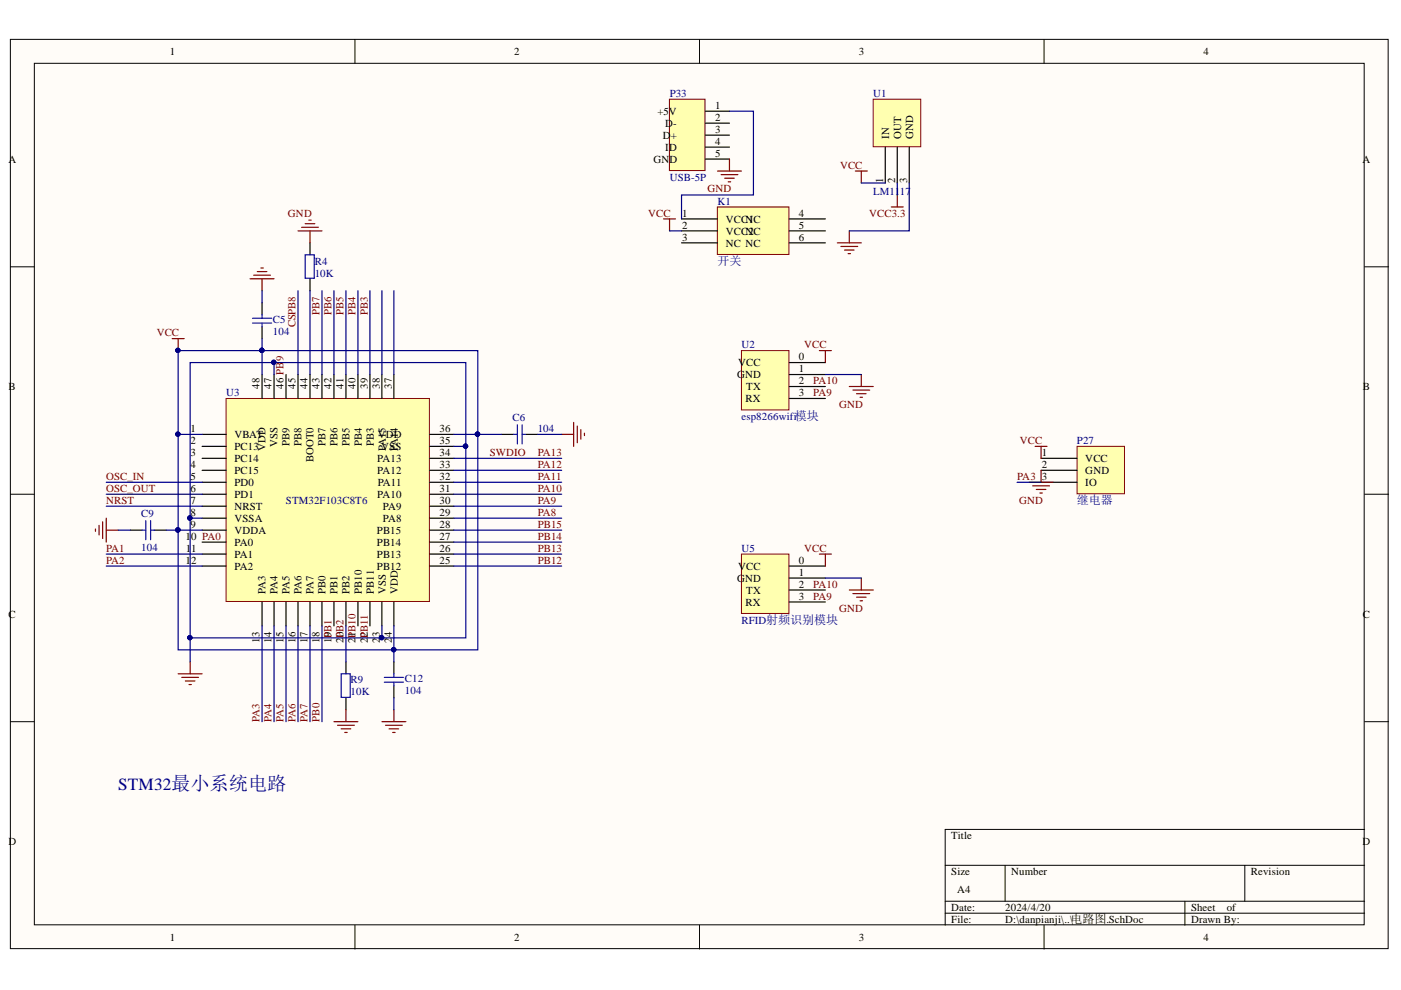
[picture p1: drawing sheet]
<svg xmlns="http://www.w3.org/2000/svg" width="297mm" height="210mm" viewBox="0 0 297 210" stroke-linecap="round" stroke-linejoin="round" font-family="sans-serif">
<g fill="#fffcf8" stroke="#000" stroke-width=".21">
<path d="M2.2 8.3h292.1v192.8h-292.1z"/>
<path d="M7.3 13.4h281.9v182.7h-281.9z"/>
</g>
<g fill="none" stroke="#000" stroke-width=".21">
<path d="M75.3 8.3v5.1M148.3 8.3v5.1M221.4 8.3v5.1M2.2 56.6h5.1M289.3 56.6h5.1M2.2 104.8h5.1M289.3 104.8h5.1M2.2 153h5.1M289.3 153h5.1M289.3 175.9h-88.9v20.3M75.3 196.2v5M148.3 196.2v5"/>
<path d="M200.4 183.5h88.9M200.4 191.1h88.9M200.4 193.6h88.9M213.1 183.5v7.6M221.4 196.2v5M251.2 191.1v5.1M263.9 183.5v7.6"/>
</g>
<path d="M157.2 74.3h10.1v12.6h-10.1z" fill="#ffffb0" stroke="#800000" stroke-width=".21"/>
<path d="M167.4 76.9h7.6M167.4 79.4h7.6M167.4 81.9h7.6M167.4 84.5h7.6" fill="none" stroke="#000" stroke-width=".25"/>
<path d="M173.7 74.3h2.6M175 74.3v2.6M182.6 79.4v2.5M180.1 81.9h5.1M180.8 82.7h3.6M181.6 83.5h2M182.4 84.2h.5" fill="none" stroke="#800000" stroke-width=".25"/>
<path d="M175 79.4h7.6" fill="none" stroke="#000080" stroke-width=".25"/>
<path d="M157.2 117.5h10.1v12.6h-10.1z" fill="#ffffb0" stroke="#800000" stroke-width=".21"/>
<path d="M167.4 120h7.6M167.4 122.6h7.6M167.4 125.1h7.6M167.4 127.6h7.6" fill="none" stroke="#000" stroke-width=".25"/>
<path d="M173.7 117.5h2.6M175 117.5v2.5M180.1 125.1h5.1M180.8 125.9h3.6M181.6 126.6h2M182.4 127.4h.5M182.6 122.6v2.5" fill="none" stroke="#800000" stroke-width=".25"/>
<path d="M175 122.6h7.6" fill="none" stroke="#000080" stroke-width=".25"/>
<path d="M47.9 84.5h43.1v43h-43.1z" fill="#ffffb0" stroke="#800000" stroke-width=".21"/>
<g fill="none" stroke="#000" stroke-width=".25">
<path d="M65.7 51.5v2.5M65.7 59.1v2.5M55.6 64.2v2.5M55.6 69.3v2.5M55.6 79.4v5.1M58.1 79.4v5.1M60.6 79.4v5.1M63.2 79.4v5.1M65.7 79.4v5.1M68.3 79.4v5.1M70.8 79.4v5.1M73.3 79.4v5.1"/>
<path d="M75.9 79.4v5.1M78.4 79.4v5.1M81 79.4v5.1M83.5 79.4v5.1M42.9 92.1h5M42.9 94.6h5M42.9 97.2h5M42.9 99.7h5M91.1 92.1h5.1M91.1 94.6h5.1M91.1 97.2h5.1M91.1 99.7h5.1"/>
<path d="M106.4 92.1h2.5M111.5 92.1h2.5M27.6 112.4h2.6M32.7 112.4h2.5M42.9 102.3h5M42.9 104.8h5M42.9 107.3h5M42.9 109.9h5M42.9 112.4h5M42.9 114.9h5M42.9 117.5h5M91.1 102.3h5.1"/>
<path d="M91.1 104.8h5.1M91.1 107.3h5.1M91.1 109.9h5.1M91.1 112.4h5.1M91.1 114.9h5.1M91.1 117.5h5.1M42.9 120h5M55.6 127.6v5.1M58.1 127.6v5.1M60.6 127.6v5.1M63.2 127.6v5.1M65.7 127.6v5.1"/>
<path d="M68.3 127.6v5.1M70.8 127.6v5.1M73.3 127.6v5.1M75.9 127.6v5.1M78.4 127.6v5.1M81 127.6v5.1M83.5 127.6v5.1M91.1 120h5.1M73.3 140.3v2.6M73.3 147.9v2.6M83.5 140.3v2.6M83.5 145.4v2.5"/>
</g>
<g fill="none" stroke="#800000" stroke-width=".25">
<path d="M53 59.1h5.1M53.8 58.3h3.5M54.5 57.6h2.1M55.3 56.8h.5M55.6 59.1v2.5M177.5 51.5h5.1M178.3 52.3h3.5M179.1 53h2M179.8 53.8h.5M180.1 49v2.5M36.5 71.8h2.5M37.8 71.8v2.5"/>
<path d="M119.1 92.1h2.5M121.6 89.6v5M122.4 90.3v3.6M123.2 91.1v2M123.9 91.8v.6M20.2 112.2v.5M21 111.4v2M21.8 110.6v3.6M22.5 109.9v5M22.5 112.4h2.6M37.8 142.9h5.1M38.5 143.6h3.6"/>
<path d="M39.3 144.4h2M40.1 145.1h.5M40.3 140.3v2.6M70.8 153h5.1M71.6 153.8h3.5M72.3 154.5h2.1M73.1 155.3h.5M73.3 150.5v2.5M81 153h5.1M81.7 153.8h3.6M82.5 154.5h2M83.3 155.3h.5"/>
<path d="M83.5 150.5v2.5"/>
</g>
<g fill="#000080" stroke="#000080" stroke-width=".21">
<circle cx="37.7" cy="74.3" r=".46"/>
<circle cx="80.9" cy="135.2" r=".46"/>
<circle cx="83.5" cy="137.7" r=".46"/>
<circle cx="98.7" cy="94.6" r=".47"/>
<circle cx="55.5" cy="74.3" r=".46"/>
<circle cx="37.7" cy="92.1" r=".46"/>
<circle cx="40.3" cy="109.8" r=".47"/>
<circle cx="37.7" cy="112.4" r=".46"/>
<circle cx="40.3" cy="135.2" r=".46"/>
<circle cx="101.2" cy="92.1" r=".46"/>
<circle cx="58" cy="76.8" r=".46"/>
</g>
<g fill="none" stroke="#00f" stroke-width=".25">
<path d="M64.7 54h1.9v5h-1.9zM53.5 68.5h4.1M53.5 67.5h4.1M55.6 66.7v.8M55.6 68.5v.8M108.9 92.1h.8M109.7 90.1v4M110.7 90.1v4M110.7 92.1h.8M30.2 112.4h.7M30.9 110.4v4M31.9 110.4v4"/>
<path d="M31.9 112.4h.8M72.3 142.9h2v5h-2zM81.5 143.6h4M81.5 144.6h4M83.5 142.9v.7M83.5 144.6v.8"/>
</g>
<g fill="none" stroke="#000080" stroke-width=".25">
<path d="M37.8 74.3h63.5v63.5h-63.5zM55.6 61.6v2.6M55.6 71.8v7.6M58.1 76.9h-17.8v58.3h58.5v-58.3h-40.7v2.5M63.2 61.6v17.8M65.7 61.6v17.8M68.3 61.6v17.8M70.8 61.6v17.8M73.3 61.6v17.8M75.9 61.6v17.8M78.4 61.6v17.8M81 61.6v17.8"/>
<path d="M83.5 61.6v17.8M37.8 92.1h5.1M96.2 94.6h2.6M96.2 92.1h10.2M96.2 97.2h22.9M96.2 99.7h22.9M114 92.1h5.1M22.5 104.8h20.4M22.5 107.3h20.4M22.5 102.3h20.4M22.5 117.5h20.4M25.1 112.4h2.5"/>
<path d="M35.2 112.4h7.7M40.3 109.9h2.6M96.2 109.9h22.9M96.2 112.4h22.9M96.2 104.8h22.9M96.2 107.3h22.9M96.2 102.3h22.9M96.2 114.9h22.9M96.2 117.5h22.9M22.5 120h20.4M40.3 135.2v5.1M55.6 132.7v20.3"/>
<path d="M58.1 132.7v20.3M60.6 132.7v20.3M63.2 132.7v20.3M65.7 132.7v20.3M68.3 132.7v20.3M73.3 132.7v7.6M81 132.7v2.5M83.5 132.7v7.6M96.2 120h22.9M83.5 147.9v2.6"/>
</g>
<path d="M141.9 21h7.6v15.2h-7.6z" fill="#ffffb0" stroke="#800000" stroke-width=".21"/>
<path d="M149.6 23.6h5.1M149.6 26.1h5.1M149.6 28.7h5.1M149.6 31.2h5.1M149.6 33.7h5.1" fill="none" stroke="#000" stroke-width=".25"/>
<path d="M189 43.9h2.5M190.2 41.3v2.6" fill="none" stroke="#800000" stroke-width=".25"/>
<path d="M185.1 21h10.1v10.1h-10.1z" fill="#ffffb0" stroke="#800000" stroke-width=".21"/>
<path d="M187.7 31.2v7.6M190.2 31.2v7.6M192.8 31.2v7.6" fill="none" stroke="#000" stroke-width=".25"/>
<path d="M190.2 38.8v2.5M192.8 38.8v10.2h-12.7" fill="none" stroke="#000080" stroke-width=".25"/>
<path d="M152.1 43.9h15.2v10.1h-15.2z" fill="#ffffb0" stroke="#800000" stroke-width=".21"/>
<path d="M144.5 46.4h7.6M144.5 49h7.6M144.5 51.5h7.6M167.4 46.4h7.6M167.4 49h7.6M167.4 51.5h7.6" fill="none" stroke="#000" stroke-width=".25"/>
<g fill="none" stroke="#800000" stroke-width=".25">
<path d="M152.1 36.3h5.1M152.9 37h3.5M153.6 37.8h2.1M154.4 38.5h.5M154.7 33.7v2.6M181.3 36.3h2.6M182.6 36.3v2.5M63.2 49h5.1M63.9 48.2h3.6M64.7 47.4h2M65.5 46.7h.5M65.7 49v2.5"/>
<path d="M140.7 46.4h2.5M142 46.4v2.6"/>
</g>
<path d="M154.7 23.6h5v17.7h-15.2v5.1M182.6 38.8h5.1M142 49h2.5" fill="none" stroke="#000080" stroke-width=".25"/>
<path d="M228.4 94.6h10v10.1h-10z" fill="#ffffb0" stroke="#800000" stroke-width=".21"/>
<path d="M220.7 97.2h7.7M220.7 99.7h7.7M220.7 102.3h7.7" fill="none" stroke="#000" stroke-width=".25"/>
<path d="M219.5 94.6h2.5M220.7 94.6v2.6M220.7 99.7v2.6M218.2 102.3h5.1M218.9 103h3.6M219.7 103.8h2M220.5 104.5h.5" fill="none" stroke="#800000" stroke-width=".25"/>
<path d="M215.6 102.3h5.1" fill="none" stroke="#000080" stroke-width=".25"/>
<text font-size="3.6" fill="#000080" x="25" y="167.4">STM32最小系统电路</text>
<g font-size="2.5" fill="#000080">
<text x="152.1" y="56.1">开关</text>
<text x="228.3" y="106.9">继电器</text>
</g>
<g font-size="2.3">
<text x="36" y="11.7">1</text>
<text x="109" y="11.7">2</text>
<text x="182.1" y="11.7">3</text>
<text x="255.1" y="11.7">4</text>
<text x="151.6" y="23.1">1</text>
<text x="139.4" y="24.3">+5V</text>
<text x="140.6" y="29.4">D</text>
<text x="141.1" y="26.9">D-</text>
<text x="142.3" y="29.4">+</text>
<text x="151.6" y="25.6">2</text>
<text x="151.6" y="28.1">3</text>
<text x="188.5" y="29.4" transform="rotate(-90 188.5 29.4)">IN</text>
<text x="191" y="29.4" transform="rotate(-90 191 29.4)">OUT</text>
<text x="193.6" y="29.4" transform="rotate(-90 193.6 29.4)">GND</text>
<text x="1.8" y="34.5">A</text>
<text x="138.5" y="34.5">GND</text>
<text x="141.1" y="31.9">ID</text>
<text x="151.6" y="30.7">4</text>
<text x="151.6" y="33.2">5</text>
<text x="288.9" y="34.5">A</text>
<text x="187.2" y="38.7" transform="rotate(-90 187.2 38.7)">1</text>
<text x="189.8" y="38.7" transform="rotate(-90 189.8 38.7)">2</text>
<text x="192.3" y="38.7" transform="rotate(-90 192.3 38.7)">3</text>
<text x="144.6" y="46">1</text>
<text x="153.9" y="47.2">VCC1</text>
<text x="158.1" y="47.2">NC</text>
<text x="169.4" y="46">4</text>
<text x="144.6" y="48.5">2</text>
<text x="144.6" y="51">3</text>
<text x="153.9" y="49.8">VCC2</text>
<text x="153.9" y="52.3">NC NC</text>
<text x="158.1" y="49.8">NC</text>
<text x="169.4" y="48.5">5</text>
<text x="169.4" y="51">6</text>
<text x="156.5" y="77.6">VCC</text>
<text x="169.4" y="76.4">0</text>
<text x="1.8" y="82.7">B</text>
<text x="55.1" y="82.5" transform="rotate(-90 55.1 82.5)">48</text>
<text x="57.6" y="82.5" transform="rotate(-90 57.6 82.5)">47</text>
<text x="60.1" y="82.5" transform="rotate(-90 60.1 82.5)">46 PB</text>
<text x="62.7" y="82.5" transform="rotate(-90 62.7 82.5)">45</text>
<text x="65.2" y="82.5" transform="rotate(-90 65.2 82.5)">44</text>
<text x="67.7" y="82.5" transform="rotate(-90 67.7 82.5)">43</text>
<text x="70.3" y="82.5" transform="rotate(-90 70.3 82.5)">42</text>
<text x="72.8" y="82.5" transform="rotate(-90 72.8 82.5)">41</text>
<text x="75.4" y="82.5" transform="rotate(-90 75.4 82.5)">40</text>
<text x="78" y="82.5" transform="rotate(-90 78 82.5)">39</text>
<text x="80.5" y="82.5" transform="rotate(-90 80.5 82.5)">38</text>
<text x="83" y="82.5" transform="rotate(-90 83 82.5)">37</text>
<text x="156.3" y="80.2">GND</text>
<text x="158.2" y="82.7">TX</text>
<text x="169.4" y="78.9">1</text>
<text x="169.4" y="81.4">2</text>
<text x="169.4" y="84">3</text>
<text x="289" y="82.7">B</text>
<text x="158.1" y="85.2">RX</text>
<text x="40.4" y="91.6">1</text>
<text x="40.4" y="94.1">2</text>
<text x="49.7" y="92.8">VBAT</text>
<text x="49.7" y="95.4">PC13</text>
<text x="56.3" y="95.5" transform="rotate(-90 56.3 95.5)">VDD</text>
<text x="58.9" y="94.8" transform="rotate(-90 58.9 94.8)">VSS</text>
<text x="61.4" y="94.5" transform="rotate(-90 61.4 94.5)">PB9</text>
<text x="63.9" y="94.5" transform="rotate(-90 63.9 94.5)">PB8</text>
<text x="69" y="94.5" transform="rotate(-90 69 94.5)">PB7</text>
<text x="71.5" y="94.5" transform="rotate(-90 71.5 94.5)">PB6</text>
<text x="74.1" y="94.5" transform="rotate(-90 74.1 94.5)">PB5</text>
<text x="76.7" y="94.5" transform="rotate(-90 76.7 94.5)">PB4</text>
<text x="79.2" y="94.5" transform="rotate(-90 79.2 94.5)">PB3</text>
<text x="80.1" y="92.8">VDD</text>
<text x="80.8" y="95.4">VSS</text>
<text x="81.8" y="95.5" transform="rotate(-90 81.8 95.5)">PA15</text>
<text x="84.3" y="95.5" transform="rotate(-90 84.3 95.5)">PA14</text>
<text x="93.2" y="94.1">35</text>
<text x="93.2" y="91.6">36</text>
<text x="40.4" y="96.6">3</text>
<text x="40.4" y="99.2">4</text>
<text x="40.4" y="101.7">5</text>
<text x="49.7" y="97.9">PC14</text>
<text x="49.7" y="100.4">PC15</text>
<text x="66.5" y="98" transform="rotate(-90 66.5 98)">BOOT0</text>
<text x="80" y="100.4">PA12</text>
<text x="80" y="97.9">PA13</text>
<text x="93.2" y="101.7">32</text>
<text x="93.2" y="99.2">33</text>
<text x="93.2" y="96.6">34</text>
<text x="220.9" y="96.6">1</text>
<text x="220.9" y="99.2">2</text>
<text x="220.9" y="101.7">3</text>
<text x="230.1" y="97.9">VCC</text>
<text x="230.1" y="100.4">GND</text>
<text x="40.4" y="104.3">6</text>
<text x="40.4" y="106.9">7</text>
<text x="49.7" y="103">PD0</text>
<text x="49.7" y="105.6">PD1</text>
<text x="80" y="105.6">PA10</text>
<text x="80.1" y="103">PA11</text>
<text x="93.2" y="106.9">30</text>
<text x="93.2" y="104.3">31</text>
<text x="230.1" y="103">IO</text>
<text x="40.4" y="109.4">8</text>
<text x="40.4" y="111.9">9</text>
<text x="49.7" y="108.1">NRST</text>
<text x="49.7" y="110.7">VSSA</text>
<text x="49.7" y="113.2">VDDA</text>
<text x="79.9" y="113.2">PB15</text>
<text x="81.2" y="110.7">PA8</text>
<text x="81.2" y="108.1">PA9</text>
<text x="93.2" y="111.9">28</text>
<text x="93.2" y="109.4">29</text>
<text x="39.3" y="114.5">1</text>
<text x="39.3" y="119.5">1</text>
<text x="39.4" y="117">1</text>
<text x="40.5" y="117">1</text>
<text x="40.5" y="114.5">0 PA0</text>
<text x="40.5" y="119.5">2</text>
<text x="49.7" y="115.7">PA0</text>
<text x="49.7" y="118.3">PA1</text>
<text x="79.9" y="118.3">PB13</text>
<text x="79.9" y="115.7">PB14</text>
<text x="93.2" y="119.5">25</text>
<text x="93.2" y="117">26</text>
<text x="93.2" y="114.5">27</text>
<text x="169.4" y="119.5">0</text>
<text x="49.7" y="120.8">PA2</text>
<text x="56.3" y="125.9" transform="rotate(-90 56.3 125.9)">PA3</text>
<text x="58.9" y="125.9" transform="rotate(-90 58.9 125.9)">PA4</text>
<text x="61.4" y="125.9" transform="rotate(-90 61.4 125.9)">PA5</text>
<text x="63.9" y="125.9" transform="rotate(-90 63.9 125.9)">PA6</text>
<text x="66.5" y="125.9" transform="rotate(-90 66.5 125.9)">PA7</text>
<text x="69" y="125.9" transform="rotate(-90 69 125.9)">PB0</text>
<text x="71.5" y="125.9" transform="rotate(-90 71.5 125.9)">PB1</text>
<text x="74.1" y="125.9" transform="rotate(-90 74.1 125.9)">PB2</text>
<text x="76.7" y="125.9" transform="rotate(-90 76.7 125.9)">PB10</text>
<text x="79.2" y="125.9" transform="rotate(-90 79.2 125.9)">PB11</text>
<text x="79.9" y="120.8">PB12</text>
<text x="81.8" y="125.9" transform="rotate(-90 81.8 125.9)">VSS</text>
<text x="84.3" y="125.9" transform="rotate(-90 84.3 125.9)">VDD</text>
<text x="156.3" y="123.3">GND</text>
<text x="156.5" y="120.8">VCC</text>
<text x="158.2" y="125.9">TX</text>
<text x="169.4" y="122.1">1</text>
<text x="169.4" y="124.6">2</text>
<text x="1.8" y="130.9">C</text>
<text x="158.1" y="128.4">RX</text>
<text x="169.4" y="127.1">3</text>
<text x="289" y="130.9">C</text>
<text x="55.1" y="136.3" transform="rotate(-90 55.1 136.3)">1</text>
<text x="55.1" y="135.1" transform="rotate(-90 55.1 135.1)">3</text>
<text x="57.6" y="136.3" transform="rotate(-90 57.6 136.3)">1</text>
<text x="57.6" y="135.1" transform="rotate(-90 57.6 135.1)">4</text>
<text x="60.1" y="136.3" transform="rotate(-90 60.1 136.3)">1</text>
<text x="60.1" y="135.1" transform="rotate(-90 60.1 135.1)">5</text>
<text x="62.7" y="136.3" transform="rotate(-90 62.7 136.3)">1</text>
<text x="62.7" y="135.1" transform="rotate(-90 62.7 135.1)">6</text>
<text x="65.2" y="136.3" transform="rotate(-90 65.2 136.3)">1</text>
<text x="65.2" y="135.1" transform="rotate(-90 65.2 135.1)">7</text>
<text x="67.7" y="136.3" transform="rotate(-90 67.7 136.3)">1</text>
<text x="67.7" y="135.1" transform="rotate(-90 67.7 135.1)">8</text>
<text x="70.3" y="136.3" transform="rotate(-90 70.3 136.3)">1PB1</text>
<text x="70.3" y="135.1" transform="rotate(-90 70.3 135.1)">9</text>
<text x="72.8" y="136.3" transform="rotate(-90 72.8 136.3)">2PB2</text>
<text x="72.8" y="135.1" transform="rotate(-90 72.8 135.1)">0</text>
<text x="75.4" y="136.3" transform="rotate(-90 75.4 136.3)">2PB10</text>
<text x="75.4" y="135.1" transform="rotate(-90 75.4 135.1)">1</text>
<text x="78" y="136.3" transform="rotate(-90 78 136.3)">2PB11</text>
<text x="78" y="135.1" transform="rotate(-90 78 135.1)">2</text>
<text x="80.5" y="136.3" transform="rotate(-90 80.5 136.3)">2</text>
<text x="80.5" y="135.1" transform="rotate(-90 80.5 135.1)">3</text>
<text x="83" y="136.3" transform="rotate(-90 83 136.3)">2</text>
<text x="83" y="135.1" transform="rotate(-90 83 135.1)">4</text>
<text x="1.8" y="179.2">D</text>
<text x="201.7" y="177.9">Title</text>
<text x="288.9" y="179.2">D</text>
<text x="201.7" y="185.5">Size</text>
<text x="214.4" y="185.5">Number</text>
<text x="265.2" y="185.5">Revision</text>
<text x="203" y="189.3">A4</text>
<text x="201.7" y="193.1">Date:</text>
<text x="201.7" y="195.7">File:</text>
<text x="213.1" y="193.1">2024/4/20</text>
<text x="213.1" y="195.7">D:\danpianji\..\电路图.SchDoc</text>
<text x="252.5" y="193.1">Sheet</text>
<text x="252.5" y="195.7">Drawn By:</text>
<text x="260.1" y="193.1">of</text>
<text x="36" y="199.5">1</text>
<text x="109" y="199.5">2</text>
<text x="182.1" y="199.5">3</text>
<text x="255.1" y="199.5">4</text>
</g>
<g font-size="2.3" fill="#000080">
<text x="142" y="20.5">P33</text>
<text x="185.1" y="20.5">U1</text>
<text x="142" y="38.3">USB-5P</text>
<text x="185.1" y="41.3">LM11</text>
<text x="190.8" y="41.3">17</text>
<text x="152.1" y="43.4">K1</text>
<text x="66.7" y="58.6">10K</text>
<text x="66.7" y="56.1">R4</text>
<text x="57.8" y="71.1">104</text>
<text x="57.8" y="68.5">C5</text>
<text x="157.2" y="73.8">U2</text>
<text x="48" y="84">U3</text>
<text x="108.7" y="89.3">C6</text>
<text x="157.2" y="89">esp8266wifi模块</text>
<text x="114" y="91.6">104</text>
<text x="228.3" y="94.1">P27</text>
<text x="60.6" y="106.9">STM32F103C8T6</text>
<text x="29.9" y="109.7">C9</text>
<text x="29.9" y="116.8">104</text>
<text x="157.2" y="117">U5</text>
<text x="157.2" y="132.2">RFID射频识别模块</text>
<text x="74.3" y="147.4">10K</text>
<text x="74.3" y="144.9">R9</text>
<text x="85.8" y="147.2">104</text>
<text x="85.8" y="144.6">C12</text>
</g>
<g font-size="2.3" fill="#800000">
<text x="178.1" y="35.7">VCC</text>
<text x="150" y="40.8">GND</text>
<text x="61.1" y="46">GND</text>
<text x="137.4" y="46">VCC</text>
<text x="184.3" y="46">VCC3.3</text>
<text x="33.2" y="71.3">VCC</text>
<text x="62.7" y="69.3" transform="rotate(-90 62.7 69.3)">CSPB8</text>
<text x="67.7" y="66.7" transform="rotate(-90 67.7 66.7)">PB7</text>
<text x="70.3" y="66.7" transform="rotate(-90 70.3 66.7)">PB6</text>
<text x="72.8" y="66.7" transform="rotate(-90 72.8 66.7)">PB5</text>
<text x="75.4" y="66.7" transform="rotate(-90 75.4 66.7)">PB4</text>
<text x="78" y="66.7" transform="rotate(-90 78 66.7)">PB3</text>
<text x="60.1" y="76.6" transform="rotate(-90 60.1 76.6)">9</text>
<text x="170.5" y="73.8">VCC</text>
<text x="172.4" y="84">PA9</text>
<text x="172.4" y="81.4">PA10</text>
<text x="177.9" y="86.5">GND</text>
<text x="216.2" y="94.1">VCC</text>
<text x="22.5" y="101.7">OSC_IN</text>
<text x="103.8" y="96.6">SWDIO</text>
<text x="114" y="101.7">PA11</text>
<text x="114" y="99.2">PA12</text>
<text x="114" y="96.6">PA13</text>
<text x="215.6" y="101.7">PA3</text>
<text x="22.5" y="104.3">OSC_OUT</text>
<text x="22.5" y="106.9">NRST</text>
<text x="114" y="106.9">PA9</text>
<text x="114" y="104.3">PA10</text>
<text x="216.1" y="106.9">GND</text>
<text x="114" y="109.4">PA8</text>
<text x="114" y="111.9">PB15</text>
<text x="22.5" y="117">PA1</text>
<text x="22.5" y="119.5">PA2</text>
<text x="114" y="119.5">PB12</text>
<text x="114" y="117">PB13</text>
<text x="114" y="114.5">PB14</text>
<text x="170.5" y="117">VCC</text>
<text x="172.4" y="124.6">PA10</text>
<text x="172.4" y="127.1">PA9</text>
<text x="177.9" y="129.7">GND</text>
<text x="55.1" y="153" transform="rotate(-90 55.1 153)">PA3</text>
<text x="57.6" y="153" transform="rotate(-90 57.6 153)">PA4</text>
<text x="60.1" y="153" transform="rotate(-90 60.1 153)">PA5</text>
<text x="62.7" y="153" transform="rotate(-90 62.7 153)">PA6</text>
<text x="65.2" y="153" transform="rotate(-90 65.2 153)">PA7</text>
<text x="67.7" y="153" transform="rotate(-90 67.7 153)">PB0</text>
</g>
</svg>
